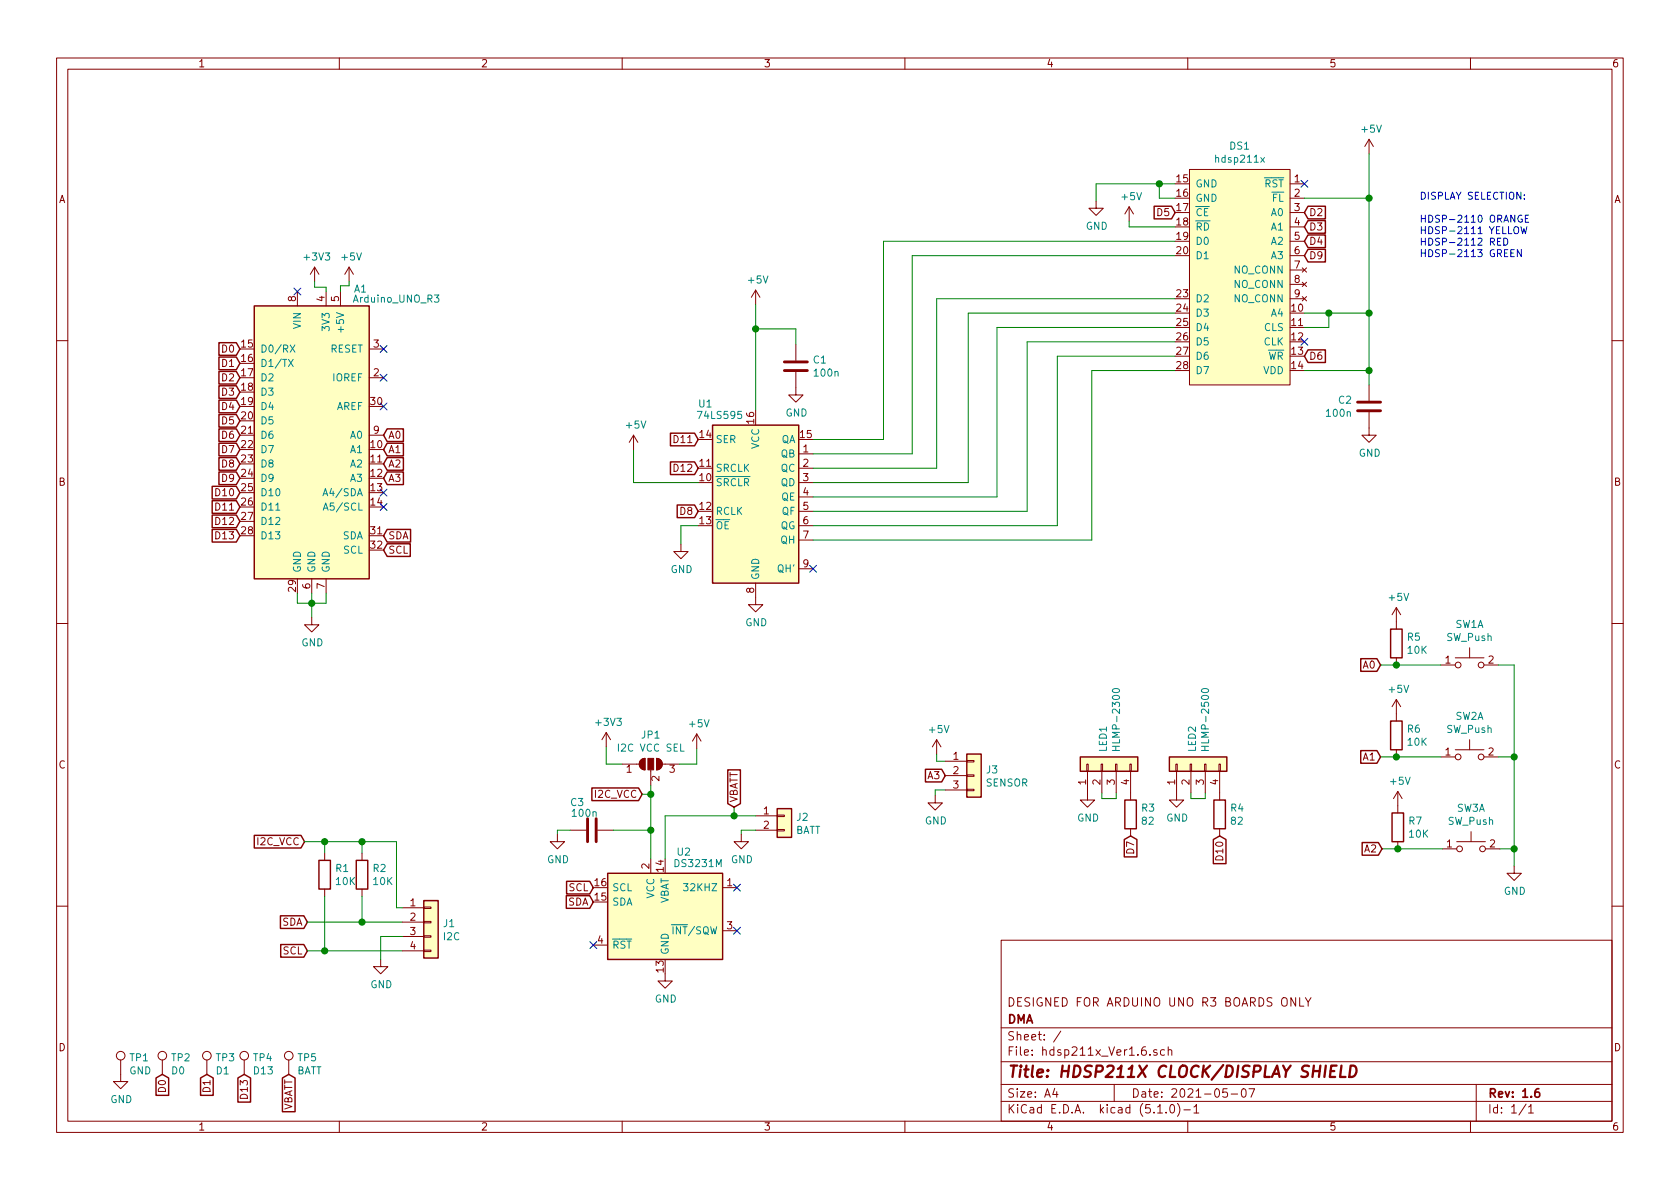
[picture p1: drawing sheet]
<svg xmlns="http://www.w3.org/2000/svg" width="297mm" height="210mm" viewBox="0 0 297 210" stroke-linecap="round" stroke-linejoin="round" font-family="sans-serif">
<g fill="none" stroke="#840000" stroke-width=".18">
<path d="M10 10.3h277v189.9h-277zM12 12.2h273v186.1h-273zM60 10.3v1.9M110 10.3v1.9M160 10.3v1.9M210 10.3v1.9M260 10.3v1.9M193.8 35.6v1.2h1.3l-1.3 1.3-1.3-1.3h1.3M199.6 36.6l-.7 1.2M199.6 36.6v2.5M199.6 36.6l.8 1.2M210.3 30h17.8v38.1h-17.8z"/>
<path d="M228.1 32.5h2.5M228.1 35h2.5M228.1 37.6h2.5M242.1 24.6v2.6M242.1 24.6l-.8 1.3M242.1 24.6l.7 1.3M52.6 51.6v2.5M55.6 47.2l-.7 1.3M55.6 47.2v2.6M55.6 47.2l.8 1.3M57.7 51.6v2.5M60.2 51.6v2.5"/>
<path d="M61.7 47.2l-.7 1.3M61.7 47.2v2.6M61.7 47.2l.8 1.3M133.6 51.3l-.8 1.3M133.6 51.3v2.5M133.6 51.3l.8 1.3M228.1 40.1h2.5M228.1 42.7h2.5M228.1 45.2h2.5M228.1 47.7h2.5M228.1 50.3h2.5M228.1 52.8h2.5"/>
<path d="M230.3 47.4l.7 .7M230.3 49.9l.7 .8M230.3 52.4l.7 .8M231 47.4l-.7 .7M231 49.9l-.7 .8M231 52.4l-.7 .8M10 60.2h2M65.3 66.8h2.5M65.3 61.7h2.5M65.3 77h2.5M112 77l-.7 1.2M112 77v2.5"/>
<path d="M112 77l.8 1.2M140.7 65.8v4h1.3l-1.3 1.3-1.3-1.3h1.3M140.7 61v2.7M242.1 72.9v4.1h1.2l-1.2 1.2-1.3-1.2h1.3M242.1 68.1v2.8M285 60.2h2M120.4 96.3v1.2h1.3l-1.3 1.3-1.3-1.3h1.3M141.2 80.3h2.6M141.2 82.8h2.6M141.2 85.3h2.6M141.2 87.9h2.6M141.2 90.4h2.6"/>
<path d="M141.2 93h2.6M141.2 95.5h2.6M10 110.3h2M55.1 109.2v1.3h1.3l-1.3 1.3-1.3-1.3h1.3M55.1 102.4v2.5M57.7 102.4v2.5M133.6 103.1v3.8h1.3l-1.3 1.3-1.3-1.3h1.3M141.2 100.6h2.6M246.9 107.4v3.8M246.9 116.3v1.3M246.9 107.4l-.8 1.3M246.9 107.4l.7 1.3"/>
<path d="M254.8 117.6h2.5M257.3 116.3h5.1M259.8 114.5v1.8M262.4 117.6h2.5M285 110.3h2M107.2 129.5l-.8 1.3M107.2 129.5v2.6M107.2 129.5l.7 1.3M110 135.1h3M113.3 134.5l.4-.3 .3-.1v2a1.03 1.03 0 0 1-.9-.6 1.03 1.03 0 0 1 .2-1zM115.1 136.1v2.8M116.1 134.1a1.02 1.02 0 0 1 1 1 1.02 1.02 0 0 1-1 1z"/>
<path d="M117.1 135.1h3M123.2 129.8l-.8 1.3M123.2 129.8v2.5M123.2 129.8l.8 1.3M165.6 130.8l-.8 1.3M165.6 130.8v2.5M165.6 130.8l.8 1.3M167.1 134.6h3.8M167.1 137.2h3.8M167.1 139.7h3.8M170.9 139.6h1.3v.2h-1.3zM170.9 137h1.3v.3h-1.3z"/>
<path d="M170.9 134.5h1.3v.2h-1.3zM192.2 135.1h.2v1.3h-.2zM192.3 136.4v5.1h1.2l-1.2 1.2-1.3-1.2h1.3M194.7 135.1h.2v1.3h-.2zM194.8 136.4v3.8M197.2 135.1h.3v1.3h-.3zM197.4 136.4v3.8M199.8 135.1h.2v1.3h-.2zM199.9 136.4v5.1M207.9 135.1h.3v1.3h-.3zM208 136.4v5.1h1.3l-1.3 1.2-1.2-1.2h1.2M210.4 135.1h.3v1.3h-.3z"/>
<path d="M210.6 136.4v3.8M213 135.1h.2v1.3h-.2zM213.1 136.4v3.8M215.5 135.1h.3v1.3h-.3zM215.6 136.4v5.1M246.9 123.7v3.8M246.9 132.6v1.3M246.9 123.7l-.8 1.3M246.9 123.7l.7 1.3M247.1 139.9v3.9M247.1 139.9l-.7 1.3M247.1 139.9l.8 1.3"/>
<path d="M254.8 133.9h2.5M257.3 132.6h5.1M259.8 130.8v1.8M262.4 133.9h2.5M57.4 150.9v1.2M57.4 157.2v1.3M64 150.9v1.2M64 157.2v1.3M98.6 147.6v1.2h1.2l-1.2 1.3-1.3-1.3h1.3M100.8 146.8h2.8M105.7 146.8h2.8M115.1 151.9v2.5"/>
<path d="M127.8 157h2.5M131.1 147.6v1.2h1.2l-1.2 1.3-1.3-1.3h1.3M133.6 144.3h3.8M133.6 146.8h3.8M137.4 146.7h1.3v.2h-1.3zM137.4 144.1h1.3v.3h-1.3zM165.4 140.7v1.3h1.2l-1.2 1.3-1.3-1.3h1.3M199.9 146.6v1.2M215.6 146.6v1.2M247.1 148.8v1.3M255 150.1h2.6M257.6 148.8h5"/>
<path d="M260.1 147.1v1.7M262.6 150.1h2.6M267.7 153.2v1.2h1.3l-1.3 1.3-1.3-1.3h1.3M10 160.2h2M67.3 169.7v1.2h1.3l-1.3 1.3-1.3-1.3h1.3M71.1 160.5h3.8M71.1 163.1h3.8M71.1 165.6h3.8M71.1 168.1h3.8M74.9 168h1.3v.3h-1.3zM74.9 165.5h1.3v.2h-1.3zM74.9 162.9h1.3v.3h-1.3z"/>
<path d="M74.9 160.4h1.3v.2h-1.3zM104.9 167.1h2.5M117.6 172.2v1.3h1.3l-1.3 1.2-1.3-1.2h1.3M127.8 164.6h2.5M177 166.3h108v32h-108zM229.1 176.4v1.5l-.9-1.5v1.5M229.8 176.4v1.5h.7M230.8 176.4l.5 .8 .5-.8M231.3 177.2v.7M285 160.2h2M21.3 187.4v3.9h1.3l-1.3 1.2-1.2-1.2h1.2M28.7 187.4v2.6"/>
<path d="M36.6 187.4v2.6M43.2 187.4v2.6M51.1 187.4v2.6M60 198.3v1.9M110 198.3v1.9M160 198.3v1.9M177 194.8h108M177 191.8h108M177 187.8h108M177 181.8h108M186.5 192.5l-.4 1h1M186.8 193v1"/>
<path d="M187.6 182.3l-1.3 2M197 191.8v3M203.3 186.5v.1M204.5 185.7a.37 .37 0 0 0-.5 .1v.2l.5 .2 .1 .1-.2 .3-.4-.1M204.7 196.8h.8M205.9 185.7l-.4-.1-.3 .3 .1 .6 .2 .1 .4-.1M206.2 196.7v.1M206.6 185.7a.37 .37 0 0 1 .6 .1v.8M206.6 185.1v1.5M207 195.4l.3-.1a.94 .94 0 0 1 0 1.5 .82 .82 0 0 1-.3-1.4zM208.2 195.1a1.71 1.71 0 0 1 0 2.3M209.3 196.3h1.2"/>
<path d="M210 198.3v1.9M211.1 195.8l.4-.5v1.5M211.1 196.8h.9M217 192.5h-.7l-.1 .7 .2-.1 .5 .1 .1 .2v.5l-.2 .1-.6-.1M217.7 193.5h1.1M219.6 192.7l.4-.2a.94 .94 0 0 1 0 1.5 .82 .82 0 0 1-.4-1.3zM220.8 192.5h1l-.6 1.5M260 198.3v1.9M261 191.8v6.5M269.8 195.2l-1.2 2M270.3 195.8l.4-.5v1.5M270.3 196.8h.8"/>
<circle cx="257.8" cy="117.6" r=".51"/>
<circle cx="261.9" cy="117.6" r=".51"/>
<circle cx="257.8" cy="133.9" r=".51"/>
<circle cx="261.9" cy="133.9" r=".51"/>
<circle cx="258.1" cy="150.1" r=".51"/>
<circle cx="262.1" cy="150.1" r=".51"/>
<circle cx="21.3" cy="186.7" r=".76"/>
<circle cx="28.7" cy="186.7" r=".76"/>
<circle cx="36.6" cy="186.7" r=".76"/>
<circle cx="43.2" cy="186.7" r=".76"/>
<circle cx="51.1" cy="186.7" r=".76"/>
</g>
<path d="M272.1 192.5a.62 .62 0 0 0-.7 .7v.7l.3 .1 .5-.1v-.5l-.1-.2-.4-.1-.3 .3" fill="none" stroke="#840000" stroke-width=".3"/>
<path d="M235.3 189.4h.6M236.3 188.4h-.9l-.3 2h1M237.2 188.4l-.3 2h1M238.8 188.4a.97 .97 0 0 1 1 .6 .97 .97 0 0 1-.3 1.2l-.5 .2h-.4z" fill="none" stroke="#840000" stroke-width=".41"/>
<g fill="#ffffc2" stroke="#ffffc2" stroke-width=".18">
<path d="M45 54.1h20.3v48.3h-20.3z"/>
<path d="M107.4 154.4h20.4v15.3h-20.4z"/>
<path d="M137.4 143h2.6v5.1h-2.6z"/>
<path d="M74.9 159.3h2.6v10.1h-2.6z"/>
<path d="M170.9 133.3h2.6v7.7h-2.6z"/>
<path d="M206.8 133.9h10.1v2.5h-10.1z"/>
<path d="M210.3 30h17.8v38.1h-17.8z"/>
<path d="M191 133.9h10.2v2.5h-10.2z"/>
<path d="M126 75.2h15.2v27.9h-15.2z"/>
</g>
<g fill="none" stroke="#840000" stroke-width=".25">
<path d="M204.1 36.5h3l.7 1.1-.7 1.1h-3zM231.3 39h3v2.2h-3l-.7-1.1zM231.3 36.5h3v2.2h-3l-.7-1.1zM45 54.1h20.3v48.3h-20.3zM231.3 41.5h3v2.3h-3l-.7-1.1zM231.3 44.1h3v2.2h-3l-.7-1.1zM38.7 60.6h3.1l.6 1.1-.6 1.1h-3.1zM38.7 63.1h3.1l.6 1.2-.6 1.1h-3.1zM38.7 65.7h3.1l.6 1.1-.6 1.1h-3.1zM38.7 68.2h3.1l.6 1.1-.6 1.2h-3.1zM38.7 70.8h3.1l.6 1.1-.6 1.1h-3.1zM38.7 73.3h3.1l.6 1.1-.6 1.1h-3.1z"/>
<path d="M38.7 75.8h3.1l.6 1.2-.6 1.1h-3.1zM38.7 78.4h3.1l.6 1.1-.6 1.1h-3.1zM68.5 75.8h2.8v2.3h-2.8l-.7-1.1zM68.5 78.4h2.8v2.2h-2.8l-.7-1.1zM118.5 76.6h4.3l.6 1.1-.6 1.1h-4.3zM126 75.2h15.2v27.9h-15.2zM231.3 61.9h3v2.2h-3l-.7-1.1zM37.5 93.6h4.3l.6 1.1-.6 1.2h-4.3zM37.5 86h4.3l.6 1.1-.6 1.1h-4.3zM37.5 88.5h4.3l.6 1.2-.6 1.1h-4.3zM37.5 91.1h4.3l.6 1.1-.6 1.1h-4.3zM38.7 80.9h3.1l.6 1.1-.6 1.2h-3.1z"/>
<path d="M38.7 83.5h3.1l.6 1.1-.6 1.1h-3.1zM68.5 93.6h4.1v2.3h-4.1l-.7-1.2zM68.5 96.2h4v2.2h-4l-.7-1.1zM68.5 80.9h2.8v2.3h-2.8l-.7-1.2zM68.5 83.5h2.8v2.2h-2.8l-.7-1.1zM118.5 81.7h4.3l.6 1.1-.6 1.1h-4.3zM119.7 89.3h3.1l.6 1.1-.6 1.1h-3.1zM240.6 116.5h2.9l.6 1.1-.6 1.1h-2.9zM245.9 111.2h2v5.1h-2zM104.6 139.3h8.3l.6 1.2-.6 1.1h-8.3zM128.7 136.1h2.2v6l-1.1 .6-1.1-.6zM163.6 136h2.9l.6 1.2-.6 1.1h-2.9z"/>
<path d="M170.9 133.3h2.6v7.7h-2.6zM191 133.9h10.2v2.5h-10.2zM206.8 133.9h10.1v2.5h-10.1zM240.6 132.7h2.9l.6 1.2-.6 1.1h-2.9zM245.9 127.5h2v5.1h-2zM45 147.7h8.2l.6 1.1-.6 1.2h-8.2zM56.4 152.1h2v5.1h-2zM63 152.1h2v5.1h-2zM74.9 159.3h2.6v10.1h-2.6zM100.1 158.4h4.2l.6 1.1-.6 1.1h-4.2zM100.2 155.8h4.1l.6 1.2-.6 1.1h-4.1zM107.4 154.4h20.4v15.3h-20.4z"/>
<path d="M137.4 143h2.6v5.1h-2.6zM198.8 148.5l1.1-.7 1.1 .7v3h-2.2zM198.9 141.5h2v5.1h-2zM214.5 148.5l1.1-.7 1.2 .7v4.2h-2.3zM214.6 141.5h2.1v5.1h-2.1zM240.8 149h2.9l.6 1.1-.6 1.1h-2.9zM246.1 143.8h2.1v5h-2.1zM49.6 161.9h4.1l.7 1.2-.7 1.1h-4.1zM49.6 167h4.1l.7 1.1-.7 1.2h-4.1zM27.6 190.6l1.1-.6 1.1 .6v3.1h-2.2zM35.5 190.6l1.1-.6 1.1 .6v3.1h-2.2zM42.1 190.6l1.1-.6 1.1 .6v4.3h-2.2z"/>
<path d="M49.9 190.6l1.2-.6 1.1 .6v6h-2.3z"/>
</g>
<g fill="none" stroke="#008484" stroke-width=".18">
<path d="M222.9 27.9l.7 .8M223.6 27.9l-.7 .8M76.8 52.2h.8l-.4 .4 .3 .2 .1 .4-.3 .2-.5-.1M51 63.5l.8 1.3M51.3 61l.8 1.3M51.8 63.5l-.8 1.3M52.1 61l-.8 1.3M57.1 87.7l.4-1.3 .4 1.3M57.1 90.2l.5-1.3 .4 1.3M57.3 89.9h.6M196.7 132.7h1.2M196.7 121.9a.83 .83 0 0 1 1.2 .2 .69 .69 0 0 1-.6 .4 .69 .69 0 0 1-.6-.4z"/>
<path d="M197.3 132v.7M212.4 132.7h1.3M212.5 121.9a.83 .83 0 0 1 1.2 .2 .69 .69 0 0 1-.6 .4 .69 .69 0 0 1-.7-.4zM213 132v.7M118.7 163.5h.6"/>
</g>
<g fill="#840000" stroke="#840000" stroke-width=".18">
<path d="M113.3 134.5l.4-.3 .3-.1v2a1.03 1.03 0 0 1-.9-.6 1.03 1.03 0 0 1 .2-1z"/>
<path d="M116.1 134.1a1.02 1.02 0 0 1 1 1 1.02 1.02 0 0 1-1 1z"/>
<path d="M114.6 134.1h1v2h-1z"/>
</g>
<path d="M138.7 65.5h4M138.7 64h4M240 72.6h4.1M240 71.1h4.1M103.9 144.8v4M105.4 144.8v4" fill="none" stroke="#840000" stroke-width=".51"/>
<g fill="none" stroke="#008400" stroke-width=".18">
<path d="M199.6 39.1v1h8.2M205 32.5v2.5h2.8M207.8 32.5h-14v3.1M230.6 35h11.5M242.1 27.2v40.9M55.6 49.8v1h2.1v.8M61.7 49.8v.7h-1.5v1.1M133.6 53.8v18.8M133.6 58.2h7.1v2.8M207.8 52.8h-42.2v30h-21.8M207.8 45.2h-46.5v35.1h-17.5M207.8 55.4h-36.6v29.9h-27.4"/>
<path d="M207.8 57.9h-31.5v30h-32.5M207.8 42.7h-51.6v35h-12.4M230.6 55.4h11.5M234.9 55.4v2.5h-4.3M112 79.5v5.8h11.4M207.8 60.4h-26.2v30h-37.8M207.8 63h-20.9v30h-43.1M207.8 65.5h-14.8v30h-49.2M230.6 65.5h11.5M123.4 93h-3v3.3M52.6 104.9v1.8h5.1v-1.8M55.1 104.9v4.3"/>
<path d="M244.1 117.6h10.7M264.9 117.6h2.8v35.6M107.2 132.1v3h2.8M115.1 138.9v13M123.2 132.3v2.8h-3.1M165.6 133.3v1.3h1.5M167.1 139.7h-1.7v1M244.1 133.9h10.7M264.9 133.9h2.8M53.8 148.8h16.3v11.7h1M57.4 148.8v2.1M57.4 158.5v9.6"/>
<path d="M64 148.8v2.1M64 158.5v4.6M100.8 146.8h-2.2v.8M108.5 146.8h6.6M113.5 140.5h1.6M129.8 142.7v1.6M133.6 146.8h-2.5v.8M133.6 144.3h-16v7.6M194.8 140.2v1h2.6v-1M210.6 140.2v1h2.5v-1M244.3 150.1h10.7M265.2 150.1h2.5"/>
<path d="M54.4 163.1h16.7M54.4 168.1h16.7M71.1 165.6h-3.8v4.1"/>
</g>
<g fill="#008400" stroke="#008400" stroke-width=".25">
<circle cx="55.1" cy="106.7" r=".51"/>
<circle cx="246.9" cy="117.6" r=".51"/>
<circle cx="246.9" cy="133.9" r=".51"/>
<circle cx="247.1" cy="150.1" r=".51"/>
<circle cx="267.7" cy="133.9" r=".51"/>
<circle cx="267.7" cy="150.1" r=".51"/>
<circle cx="64" cy="148.8" r=".51"/>
<circle cx="57.4" cy="148.8" r=".51"/>
<circle cx="115.1" cy="146.8" r=".51"/>
<circle cx="115.1" cy="140.5" r=".51"/>
<circle cx="133.6" cy="58.2" r=".51"/>
<circle cx="205" cy="32.5" r=".51"/>
<circle cx="235" cy="55.4" r=".51"/>
<circle cx="242.1" cy="55.4" r=".51"/>
<circle cx="242.1" cy="35" r=".51"/>
<circle cx="242.1" cy="65.5" r=".51"/>
<circle cx="129.8" cy="144.3" r=".51"/>
<circle cx="57.4" cy="168.1" r=".51"/>
<circle cx="64" cy="163.1" r=".51"/>
</g>
<g fill="none" stroke="#000084" stroke-width=".18">
<path d="M230 31.9l1.2 1.2M231.2 31.9l-1.2 1.2M52 50.9l1.2 1.3M53.2 50.9l-1.2 1.3M230 59.8l1.2 1.3M231.2 59.8l-1.2 1.3M67.2 61.1l1.2 1.2M67.2 66.2l1.2 1.2M67.2 71.3l1.2 1.2M68.4 61.1l-1.2 1.2M68.4 66.2l-1.2 1.2M68.4 71.3l-1.2 1.2"/>
<path d="M67.2 86.5l1.2 1.2M67.2 89l1.2 1.3M68.4 86.5l-1.2 1.2M68.4 89l-1.2 1.3M143.2 100l1.2 1.2M144.4 100l-1.2 1.2M129.7 156.4l1.2 1.2M130.9 156.4l-1.2 1.2M104.3 166.5l1.2 1.2M105.5 166.5l-1.2 1.2M129.7 164l1.2 1.2M130.9 164l-1.2 1.2"/>
</g>
<g fill="none" stroke="#0000c2" stroke-width=".18">
<path d="M269.1 38.1a.57 .57 0 0 0-.7 .6 .57 .57 0 0 0 .8 .5v-.4h-.3M269.5 35.1v.1M269.5 34.5v.1M269.7 38.7h.4M270.3 38h-.6v1.3h.6M264.8 42.7h.4M265.4 42.1h-.6v1.3h.6M265.9 42.1a.63 .63 0 0 1 .7 .6 .63 .63 0 0 1-.7 .7zM267.1 44.7h.5M267.7 40.3a.42 .42 0 0 1 .8 0 .83 .83 0 0 1-.3 1h-.4a.93 .93 0 0 1-.1-1zM267.7 44.1h-.6v1.3h.6M268.9 40.1l.3 1.2 .2-.9 .3 .9 .3-1.2"/>
<path d="M269 44.1v1.3l-.7-1.3v1.3"/>
</g>
<text font-size="2.8" fill="#840000" x="178" y="190.5">Title: HDSP211X CLOCK/DISPLAY SHIELD</text>
<g font-size="2.1" fill="#840000">
<text x="178" y="178">DESIGNED FOR ARDUINO UNO R3 BOARDS ONLY</text>
<text x="178" y="184">Sheet: /</text>
<text x="178" y="181">DMA</text>
<text x="178" y="186.7">File: hdsp211x_Ver1.6.sch</text>
<text x="178" y="196.9">KiCad E.D.A. kicad (5.1.0)-1</text>
<text x="178" y="194.1">Size: A4</text>
<text x="200" y="194.1">Date: 2021-05-07</text>
<text x="263" y="194.1">Rev: 1.6</text>
<text x="263" y="196.9">Id: 1/1</text>
</g>
<g font-size="1.8" fill="#840000">
<text x="35" y="11.9">1</text>
<text x="85" y="11.9">2</text>
<text x="135" y="11.9">3</text>
<text x="185" y="11.9">4</text>
<text x="235" y="11.9">5</text>
<text x="285" y="11.9">6</text>
<text x="10.4" y="35.9">A</text>
<text x="208.1" y="32.3">15</text>
<text x="208.1" y="34.8">16</text>
<text x="228.9" y="32.3">1</text>
<text x="228.9" y="34.8">2</text>
<text x="285.4" y="35.9">A</text>
<text x="204.7" y="38.2">D5</text>
<text x="208.1" y="37.3">17</text>
<text x="208.1" y="39.9">18</text>
<text x="228.9" y="37.3">3</text>
<text x="228.9" y="39.9">4</text>
<text x="231.4" y="40.8">D3</text>
<text x="231.4" y="38.2">D2</text>
<text x="208.1" y="42.4">19</text>
<text x="208.1" y="45">20</text>
<text x="228.9" y="42.4">5</text>
<text x="228.9" y="45">6</text>
<text x="228.9" y="47.5">7</text>
<text x="231.4" y="43.3">D4</text>
<text x="231.4" y="45.8">D9</text>
<text x="52.3" y="53.3" transform="rotate(-90 52.3 53.3)">8</text>
<text x="57.4" y="53.3" transform="rotate(-90 57.4 53.3)">4</text>
<text x="59.9" y="53.3" transform="rotate(-90 59.9 53.3)">5</text>
<text x="208.1" y="52.6">23</text>
<text x="228.9" y="50">8</text>
<text x="228.9" y="52.6">9</text>
<text x="208.1" y="55.1">24</text>
<text x="208.1" y="57.7">25</text>
<text x="228.4" y="55.1">10</text>
<text x="228.4" y="57.7">11</text>
<text x="39.4" y="62.4">D0</text>
<text x="39.4" y="64.9">D1</text>
<text x="42.7" y="61.5">15</text>
<text x="42.7" y="64">16</text>
<text x="66.1" y="61.5">3</text>
<text x="208.1" y="60.2">26</text>
<text x="208.1" y="62.7">27</text>
<text x="208.1" y="65.3">28</text>
<text x="228.4" y="60.2">12</text>
<text x="228.4" y="62.7">13</text>
<text x="228.4" y="65.3">14</text>
<text x="231.4" y="63.6">D6</text>
<text x="39.4" y="67.4">D2</text>
<text x="39.4" y="70">D3</text>
<text x="42.7" y="66.5">17</text>
<text x="42.7" y="69.1">18</text>
<text x="42.7" y="71.6">19</text>
<text x="65.6" y="71.6">30</text>
<text x="66.1" y="66.5">2</text>
<text x="39.4" y="72.5">D4</text>
<text x="39.4" y="75.1">D5</text>
<text x="39.4" y="77.6">D6</text>
<text x="42.7" y="74.2">20</text>
<text x="42.7" y="76.7">21</text>
<text x="66.1" y="76.7">9</text>
<text x="68.6" y="77.6">A0</text>
<text x="123.7" y="77.5">14</text>
<text x="133.3" y="74.9" transform="rotate(-90 133.3 74.9)">16</text>
<text x="141.5" y="77.5">15</text>
<text x="39.4" y="80.1">D7</text>
<text x="39.4" y="82.7">D8</text>
<text x="42.7" y="79.2">22</text>
<text x="42.7" y="81.8">23</text>
<text x="65.6" y="79.2">10</text>
<text x="65.6" y="81.8">11</text>
<text x="68.6" y="80.1">A1</text>
<text x="68.6" y="82.7">A2</text>
<text x="119.4" y="78.4">D11</text>
<text x="119.4" y="83.4">D12</text>
<text x="123.7" y="82.5">11</text>
<text x="142" y="80">1</text>
<text x="142" y="82.5">2</text>
<text x="10.4" y="85.9">B</text>
<text x="38.4" y="87.8">D10</text>
<text x="39.4" y="85.2">D9</text>
<text x="42.7" y="84.3">24</text>
<text x="42.7" y="86.9">25</text>
<text x="42.7" y="89.4">26</text>
<text x="65.6" y="84.3">12</text>
<text x="65.6" y="86.9">13</text>
<text x="65.6" y="89.4">14</text>
<text x="68.6" y="85.2">A3</text>
<text x="123.7" y="85.1">10</text>
<text x="142" y="85.1">3</text>
<text x="142" y="87.6">4</text>
<text x="285.4" y="85.9">B</text>
<text x="38.4" y="95.4">D13</text>
<text x="38.4" y="90.3">D11</text>
<text x="38.4" y="92.8">D12</text>
<text x="42.7" y="91.9">27</text>
<text x="42.7" y="94.5">28</text>
<text x="65.6" y="94.5">31</text>
<text x="68.6" y="95.4">SDA</text>
<text x="120.4" y="91.1">D8</text>
<text x="123.7" y="90.2">12</text>
<text x="123.7" y="92.7">13</text>
<text x="142" y="90.2">5</text>
<text x="142" y="92.7">6</text>
<text x="142" y="95.2">7</text>
<text x="65.6" y="97">32</text>
<text x="68.6" y="97.9">SCL</text>
<text x="142" y="100.3">9</text>
<text x="52.3" y="104.6" transform="rotate(-90 52.3 104.6)">29</text>
<text x="54.9" y="104.1" transform="rotate(-90 54.9 104.1)">6</text>
<text x="57.4" y="104.1" transform="rotate(-90 57.4 104.1)">7</text>
<text x="133.3" y="104.9" transform="rotate(-90 133.3 104.9)">8</text>
<text x="241" y="118.2">A0</text>
<text x="255.5" y="117.3">1</text>
<text x="263.2" y="117.3">2</text>
<text x="10.4" y="135.9">C</text>
<text x="110.8" y="136.6">1</text>
<text x="118.4" y="136.6">3</text>
<text x="164.1" y="137.8">A3</text>
<text x="168.6" y="134.4">1</text>
<text x="168.6" y="136.9">2</text>
<text x="241" y="134.5">A1</text>
<text x="255.5" y="133.6">1</text>
<text x="263.2" y="133.6">2</text>
<text x="285.4" y="135.9">C</text>
<text x="105.3" y="141.1">I2C_VCC</text>
<text x="116.6" y="138.1" transform="rotate(-90 116.6 138.1)">2</text>
<text x="130.4" y="142" transform="rotate(-90 130.4 142)">VBATT</text>
<text x="168.6" y="139.4">3</text>
<text x="192" y="138.8" transform="rotate(-90 192 138.8)">1</text>
<text x="194.6" y="138.8" transform="rotate(-90 194.6 138.8)">2</text>
<text x="197.1" y="138.8" transform="rotate(-90 197.1 138.8)">3</text>
<text x="199.6" y="138.8" transform="rotate(-90 199.6 138.8)">4</text>
<text x="207.8" y="138.8" transform="rotate(-90 207.8 138.8)">1</text>
<text x="210.3" y="138.8" transform="rotate(-90 210.3 138.8)">2</text>
<text x="212.9" y="138.8" transform="rotate(-90 212.9 138.8)">3</text>
<text x="215.4" y="138.8" transform="rotate(-90 215.4 138.8)">4</text>
<text x="45.6" y="149.5">I2C_VCC</text>
<text x="135" y="144">1</text>
<text x="135" y="146.6">2</text>
<text x="255.8" y="149.9">1</text>
<text x="263.4" y="149.9">2</text>
<text x="114.8" y="153.6" transform="rotate(-90 114.8 153.6)">2</text>
<text x="117.3" y="154.1" transform="rotate(-90 117.3 154.1)">14</text>
<text x="200.5" y="150.9" transform="rotate(-90 200.5 150.9)">D7</text>
<text x="216.3" y="151.9" transform="rotate(-90 216.3 151.9)">D10</text>
<text x="241.3" y="150.7">A2</text>
<text x="72.5" y="160.3">1</text>
<text x="100.4" y="160.1">SDA</text>
<text x="100.6" y="157.6">SCL</text>
<text x="105.2" y="159.3">15</text>
<text x="105.2" y="156.7">16</text>
<text x="128.5" y="156.7">1</text>
<text x="49.8" y="163.7">SDA</text>
<text x="72.5" y="162.8">2</text>
<text x="72.5" y="165.3">3</text>
<text x="72.5" y="167.9">4</text>
<text x="105.7" y="166.9">4</text>
<text x="128.5" y="164.3">3</text>
<text x="50" y="168.8">SCL</text>
<text x="117.3" y="171.9" transform="rotate(-90 117.3 171.9)">13</text>
<text x="10.4" y="185.9">D</text>
<text x="285.4" y="185.9">D</text>
<text x="29.3" y="193" transform="rotate(-90 29.3 193)">D0</text>
<text x="37.2" y="193" transform="rotate(-90 37.2 193)">D1</text>
<text x="43.8" y="194" transform="rotate(-90 43.8 194)">D13</text>
<text x="51.7" y="196.7" transform="rotate(-90 51.7 196.7)">VBATT</text>
<text x="35" y="199.9">1</text>
<text x="85" y="199.9">2</text>
<text x="135" y="199.9">3</text>
<text x="185" y="199.9">4</text>
<text x="235" y="199.9">5</text>
<text x="285" y="199.9">6</text>
</g>
<g font-size="1.8" fill="#008484">
<text x="240.8" y="23.5">+5V</text>
<text x="215.1" y="28.8">hdsp211x</text>
<text x="217.5" y="26.5">DS1</text>
<text x="198.4" y="35.4">+5V</text>
<text x="211.3" y="33.1">GND</text>
<text x="211.3" y="35.7">GND</text>
<text x="223.5" y="33.1">RST</text>
<text x="224.9" y="35.7">FL</text>
<text x="192" y="40.6">GND</text>
<text x="211.3" y="38.2">CE</text>
<text x="211.3" y="40.8">RD</text>
<text x="224.8" y="38.2">A0</text>
<text x="224.8" y="40.8">A1</text>
<text x="53.9" y="46.1">+3V3</text>
<text x="60.5" y="46.1">+5V</text>
<text x="211.3" y="43.3">D0</text>
<text x="211.3" y="45.8">D1</text>
<text x="224.8" y="43.3">A2</text>
<text x="224.8" y="45.8">A3</text>
<text x="62.6" y="51.7">A1</text>
<text x="62.6" y="53.5">Arduino_UNO_R3</text>
<text x="132.4" y="50.1">+5V</text>
<text x="211.3" y="53.5">D2</text>
<text x="218.2" y="48.4">NO_CONN</text>
<text x="218.2" y="50.9">NO_CONN</text>
<text x="218.2" y="53.5">NO_CONN</text>
<text x="53.2" y="58.1" transform="rotate(-90 53.2 58.1)">VIN</text>
<text x="58.3" y="58.3" transform="rotate(-90 58.3 58.3)">3V3</text>
<text x="60.8" y="58.3" transform="rotate(-90 60.8 58.3)">+5V</text>
<text x="211.3" y="56">D3</text>
<text x="211.3" y="58.5">D4</text>
<text x="223.5" y="58.5">CLS</text>
<text x="224.8" y="56">A4</text>
<text x="46" y="62.4">D0/RX</text>
<text x="46" y="64.9">D1/TX</text>
<text x="58.4" y="62.4">RESET</text>
<text x="143.8" y="64.3">C1</text>
<text x="211.3" y="61.1">D5</text>
<text x="211.3" y="63.6">D6</text>
<text x="223.4" y="61.1">CLK</text>
<text x="224.1" y="63.6">WR</text>
<text x="46" y="67.4">D2</text>
<text x="46" y="70">D3</text>
<text x="58.9" y="67.4">IOREF</text>
<text x="144.1" y="66.6">100n</text>
<text x="211.3" y="66.2">D7</text>
<text x="223.3" y="66.2">VDD</text>
<text x="236.7" y="71.4">C2</text>
<text x="46" y="72.5">D4</text>
<text x="46" y="75.1">D5</text>
<text x="46" y="77.6">D6</text>
<text x="59.4" y="72.5">AREF</text>
<text x="62" y="77.6">A0</text>
<text x="110.8" y="75.8">+5V</text>
<text x="123.6" y="72.1">U1</text>
<text x="123.7" y="74.1">74LS595</text>
<text x="138.9" y="73.7">GND</text>
<text x="234.7" y="73.7">100n</text>
<text x="46" y="80.1">D7</text>
<text x="46" y="82.7">D8</text>
<text x="62" y="80.1">A1</text>
<text x="62" y="82.7">A2</text>
<text x="126.5" y="83.4">SRCLK</text>
<text x="126.5" y="78.4">SER</text>
<text x="134.2" y="79.4" transform="rotate(-90 134.2 79.4)">VCC</text>
<text x="138.1" y="80.9">QB</text>
<text x="138.1" y="78.4">QA</text>
<text x="138.1" y="83.4">QC</text>
<text x="240.2" y="80.8">GND</text>
<text x="46" y="85.2">D9</text>
<text x="46" y="87.8">D10</text>
<text x="57.8" y="87.8">A4/SDA</text>
<text x="62" y="85.2">A3</text>
<text x="126.5" y="86">SRCLR</text>
<text x="138.1" y="86">QD</text>
<text x="138.2" y="88.5">QE</text>
<text x="46" y="90.3">D11</text>
<text x="46" y="92.8">D12</text>
<text x="46" y="95.4">D13</text>
<text x="58" y="90.3">A5/SCL</text>
<text x="60.5" y="95.4">SDA</text>
<text x="126.5" y="91.1">RCLK</text>
<text x="126.5" y="93.6">OE</text>
<text x="138" y="93.6">QG</text>
<text x="138.3" y="91.1">QF</text>
<text x="53.2" y="101.3" transform="rotate(-90 53.2 101.3)">GND</text>
<text x="55.8" y="101.3" transform="rotate(-90 55.8 101.3)">GND</text>
<text x="58.3" y="101.3" transform="rotate(-90 58.3 101.3)">GND</text>
<text x="60.7" y="97.9">SCL</text>
<text x="118.6" y="101.3">GND</text>
<text x="137.6" y="101.2">QH'</text>
<text x="138.1" y="96.1">QH</text>
<text x="134.2" y="102.6" transform="rotate(-90 134.2 102.6)">GND</text>
<text x="245.7" y="106.3">+5V</text>
<text x="131.8" y="110.7">GND</text>
<text x="248.9" y="113.3">R5</text>
<text x="255.8" y="113.4">SW_Push</text>
<text x="257.3" y="111">SW1A</text>
<text x="53.3" y="114.3">GND</text>
<text x="248.9" y="115.6">10K</text>
<text x="245.7" y="122.5">+5V</text>
<text x="105.5" y="128.4">+3V3</text>
<text x="113.5" y="130.6">JP1</text>
<text x="122" y="128.6">+5V</text>
<text x="164.4" y="129.6">+5V</text>
<text x="248.9" y="129.6">R6</text>
<text x="248.9" y="131.9">10K</text>
<text x="255.8" y="129.6">SW_Push</text>
<text x="257.3" y="127.3">SW2A</text>
<text x="109.6" y="132.9">I2C VCC SEL</text>
<text x="174.4" y="136.8">J3</text>
<text x="195.7" y="132.9" transform="rotate(-90 195.7 132.9)">LED1</text>
<text x="198" y="132" transform="rotate(-90 198 132)">HLMP-2300</text>
<text x="211.5" y="132.9" transform="rotate(-90 211.5 132.9)">LED2</text>
<text x="213.8" y="132" transform="rotate(-90 213.8 132)">HLMP-2500</text>
<text x="100.9" y="142.5">C3</text>
<text x="174.3" y="139.1">SENSOR</text>
<text x="201.9" y="143.5">R3</text>
<text x="217.6" y="143.5">R4</text>
<text x="245.9" y="138.8">+5V</text>
<text x="257.6" y="143.6">SW3A</text>
<text x="101.3" y="144.4">100n</text>
<text x="140.6" y="147.5">BATT</text>
<text x="140.9" y="145.2">J2</text>
<text x="163.5" y="145.8">GND</text>
<text x="190.4" y="145.3">GND</text>
<text x="202" y="145.8">82</text>
<text x="206.2" y="145.3">GND</text>
<text x="217.7" y="145.8">82</text>
<text x="249.1" y="145.8">R7</text>
<text x="249.2" y="148.1">10K</text>
<text x="256" y="145.9">SW_Push</text>
<text x="59.4" y="154.2">R1</text>
<text x="66" y="154.2">R2</text>
<text x="96.7" y="152.6">GND</text>
<text x="119.5" y="153.3">DS3231M</text>
<text x="119.8" y="151.3">U2</text>
<text x="129.2" y="152.6">GND</text>
<text x="59.5" y="156.5">10K</text>
<text x="66.1" y="156.5">10K</text>
<text x="108.2" y="160.1">SDA</text>
<text x="108.2" y="157.6">SCL</text>
<text x="115.7" y="158.9" transform="rotate(-90 115.7 158.9)">VCC</text>
<text x="118.2" y="160" transform="rotate(-90 118.2 160)">VBAT</text>
<text x="121.4" y="157.6">32KHZ</text>
<text x="265.9" y="158.2">GND</text>
<text x="78.4" y="164">J1</text>
<text x="78.5" y="166.3">I2C</text>
<text x="108.2" y="167.8">RST</text>
<text x="119.4" y="165.2">INT/SQW</text>
<text x="118.2" y="168.9" transform="rotate(-90 118.2 168.9)">GND</text>
<text x="65.5" y="174.7">GND</text>
<text x="115.8" y="177.3">GND</text>
<text x="22.9" y="190">GND</text>
<text x="23" y="187.7">TP1</text>
<text x="30.4" y="187.7">TP2</text>
<text x="30.4" y="190">D0</text>
<text x="38.2" y="187.7">TP3</text>
<text x="38.3" y="190">D1</text>
<text x="44.8" y="187.7">TP4</text>
<text x="44.9" y="190">D13</text>
<text x="52.4" y="190">BATT</text>
<text x="52.7" y="187.7">TP5</text>
<text x="19.5" y="195.1">GND</text>
</g>
<g font-size="1.7" fill="#0000c2">
<text x="251" y="35.3">DISPLAY SELECTION:</text>
<text x="251" y="39.4">HDSP-2110 ORANGE</text>
<text x="251" y="41.4">HDSP-2111 YELLOW</text>
<text x="251" y="43.4">HDSP-2112 RED</text>
<text x="251" y="45.5">HDSP-2113 GREEN</text>
</g>
</svg>
